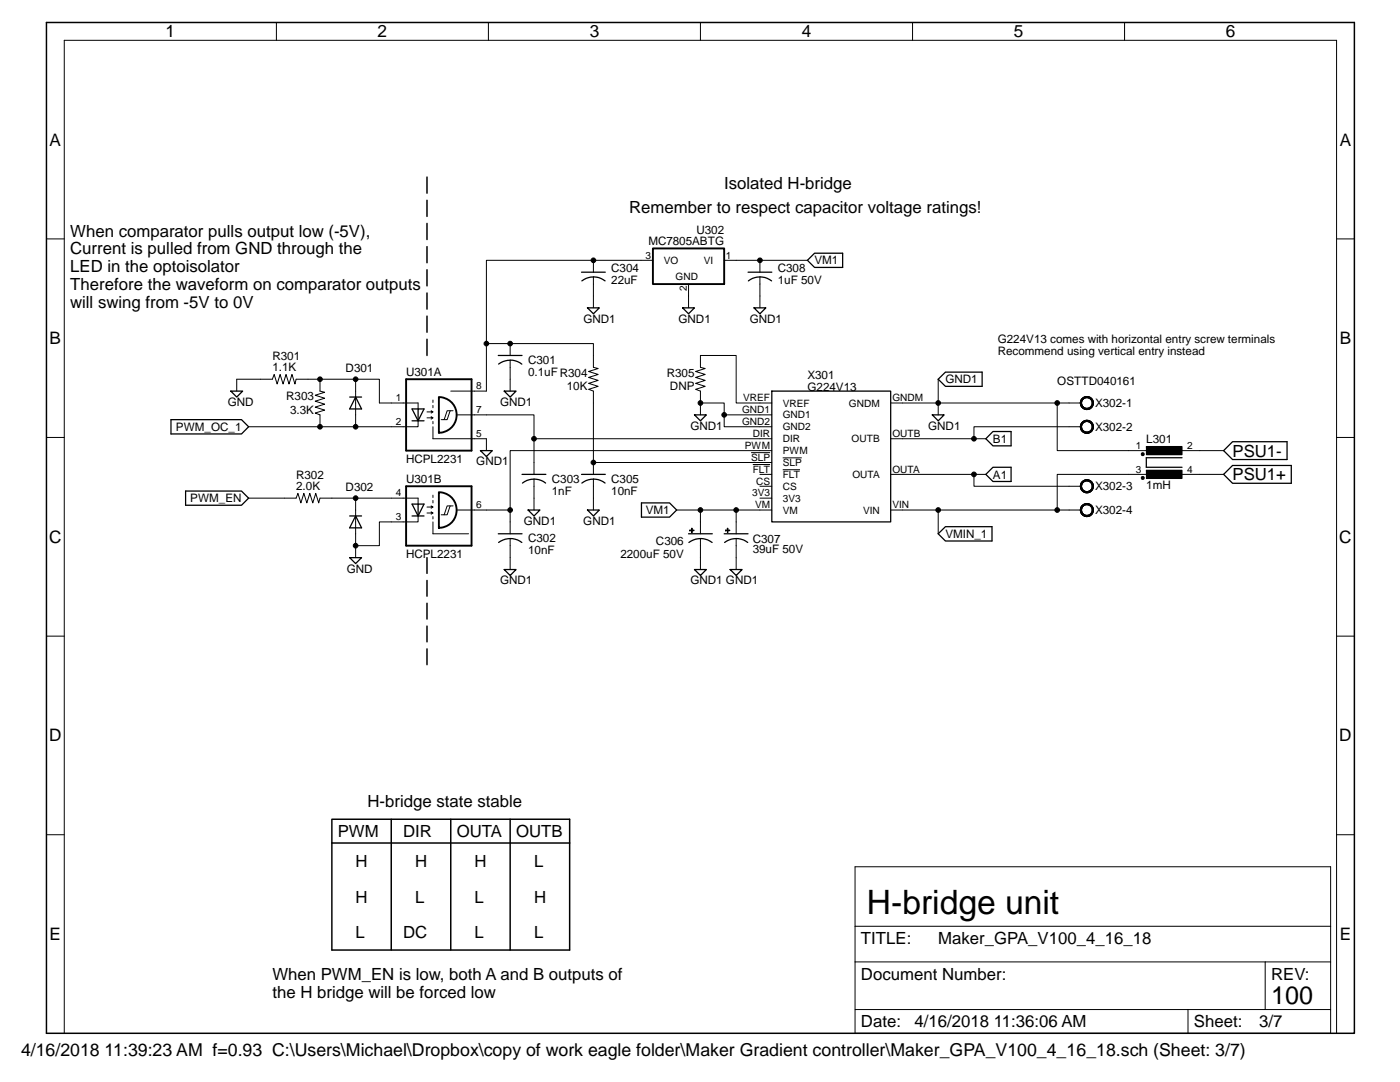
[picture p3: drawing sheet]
<svg xmlns="http://www.w3.org/2000/svg" width="279mm" height="216mm" viewBox="0 0 279 216" stroke-linecap="round" stroke-linejoin="round" font-family="sans-serif">
<g fill="none" stroke="#000" stroke-width=".3">
<path d="M9.3 4.5h261v201.7h-261zM85.2 35.3v3.2M85.2 40v3.2M85.2 44.6v3.2M85.2 49.2v3.2M85.2 53.8v3.2M85.2 58.5v3.2M85.2 63.1v3.2M85.2 67.7v3.2M85.2 111.3v3.1M85.2 115.8v3.2M85.2 120.4v3.1"/>
<path d="M85.2 124.9v3.2M85.2 129.5v3.1M66.2 168.2h47.5M66.2 163.5h47.5v26.1h-47.5zM78.1 163.5v26.1M90 163.5v26.1M101.8 163.5v26.1"/>
</g>
<g fill="none" stroke="#000" stroke-width=".2">
<path d="M55.2 4.5v3.5M97.5 4.5v3.5M139.8 4.5v3.5M182.1 4.5v3.5M224.4 4.5v3.5M9.3 47.7h3.5M118.4 51.9v2.4M118.4 55.3v6.1M130.3 51.9h-33.2v26.1h-7.1M137.4 56.7v4.7M144.5 51.9h16.6M151.7 51.9v2.4"/>
<path d="M151.7 55.3v6.1M266.7 47.7h3.6M63.9 75.7v2.3l.9 .3-1.9 .6 1.9 .6-1.9 .6 1.9 .5-1.9 .6 1.9 .6-1.9 .6 1 .4v2.4M63.9 75.7h-4.8l-.2 .9-.6-1.9-.6 1.9-.6-1.9-.6 1.9-.6-1.9-.6 1.9-.6-1.9-.3 1h-7.2v2.3M63.9 75.7h11.8v4.7h7.7v1.2M71 75.7v9.5M86.4 79.8v.5M97.1 68.6h4.7M101.8 68.6v2.3M101.8 71.9v6.1M101.8 68.6h16.6v4.7l1 .2-1.9 .6 1.9 .6-1.9 .6 1.9 .6-1.9 .6 1.9 .6-1.9 .6 .9 .3v14.3h35.6M187.2 75.7v4.7h-9.4"/>
<path d="M216.1 79.4a1.3 1.3 0 0 1 2 .5 1.3 1.3 0 0 1-.9 1.8 1.3 1.3 0 0 1-1.6-1.3h.2a1.07 1.07 0 0 1 1.5-1 1.07 1.07 0 0 1 .3 1.8 1.07 1.07 0 0 1-1.7-.5l-.1-.3h-.2v-.3zM9.3 87.3h3.5M49.6 99.4h9.5l.4-1 .5 2 .6-2 .6 2 .6-2 .6 2 .6-2 .6 2 .3-1h19.5v1.2M71 99.4v11.9M83.4 84v1.2h-33.8M86 82l.4 .2h-1.2M86 83.1l.4 .3h-1.2M86.4 82.2l-.4 .2M86.4 83.4l-.4 .2M86.4 85.2v2.3h10.7v2.4M86.4 80.9v.5M86.4 84.1v.5"/>
<path d="M86.4 98.8v.5M86.4 99.9v.5M89.8 82h-.6l-.6 1.7h-.5M90.4 82h-.6l-.6 1.7h-.6M91.2 82.8h15.4v4.7h47.4M106.6 87.5v7.2M106.6 95.6v6.2M118.4 92.3v2.4M118.4 95.6v6.2M139.8 80.4h4.7v4.8h9.5M144.5 82.8h9.5M149.9 90.3h3.8"/>
<path d="M150.2 92.7h3.5M151.7 99.4h2.3M151.7 94.7h2.3M151.7 97h2.3M154 80.4h-7.1v-9.5h-7.1v2.4l.9 .2-1.9 .6 1.9 .6-1.9 .6 1.9 .6-1.9 .6 1.9 .6-1.9 .6 1 .3v4.8M154 89.9h-52.2v16.6M156.2 91.4h3.8M156.2 93.7h3.5M177.8 87.5h18.9M177.8 94.7h18.9M194.4 94.7v2.3h21.3M211 80.4v9.5h19"/>
<path d="M215.7 85.2h-21.3v2.3M215.7 80.4h-28.5v2.4M216.1 84.1a1.3 1.3 0 0 1 2 .5 1.3 1.3 0 0 1-.9 1.8 1.3 1.3 0 0 1-1.6-1.2h.2a1.07 1.07 0 0 1 1.5-1.1 1.07 1.07 0 0 1 .3 1.8 1.07 1.07 0 0 1-1.7-.5l-.1-.2h-.2v-.4zM216.1 96a1.3 1.3 0 0 1 2 .5 1.3 1.3 0 0 1-.9 1.8 1.3 1.3 0 0 1-1.6-1.3h.2a1.07 1.07 0 0 1 1.5-1 1.07 1.07 0 0 1 .3 1.8 1.07 1.07 0 0 1-1.7-.5l-.1-.3h-.2v-.3zM228.8 89.1h7.1v1.6h-7.1zM228.8 89.1h.1M228.8 93.8h7.1v1.7h-7.1zM228.8 93.8h.1M230 94.7h-19v7.1h-23.8M234.7 89.9h9.5M234.7 94.7h9.5M266.7 87.3h3.6"/>
<path d="M83.4 103v1.1h-7.7v4.8h-4.7M86 100.9l.4 .3h-1.2M86 102.1l.4 .3h-1.2M86.4 103.1v.4M86.4 104.1v2.4h7.1M86.4 101.2l-.4 .2M86.4 102.4l-.4 .2M89.8 100.9h-.6l-.6 1.8h-.5M90.4 100.9h-.6l-.6 1.8h-.6M91.2 101.8h10.6M101.8 107.5v6.1M135 101.8h11.9"/>
<path d="M137.7 105.8h.8v.1h-.8zM137.7 105.8h.1M138 105.4h.2v.9h-.2zM138 105.4h.1M139.8 101.8v4.7M139.8 107.5v6.1M144.8 105.8h.8v.1h-.8zM144.8 105.8h.1M145.2 105.4h.1v.9h-.1zM145.2 105.4h.1M146.9 107.5v6.1M154 101.8h-7.1v4.7"/>
<path d="M177.8 101.8h9.4v4.7M211 101.8h4.7M216.1 100.7a1.3 1.3 0 0 1 2 .6 1.3 1.3 0 0 1-.9 1.8 1.3 1.3 0 0 1-1.6-1.3h.2a1.07 1.07 0 0 1 1.5-1 1.07 1.07 0 0 1 .3 1.8 1.07 1.07 0 0 1-1.7-.6l-.1-.2h-.2v-.4zM9.3 126.9h3.5M266.7 126.9h3.6M9.3 166.6h3.5M266.7 166.6h3.6M170.6 191.9h95M170.6 184.8h95M252.5 191.9v9.5M12.8 206.2v-198.2h253.9v198.2M237.1 201.4v4.8"/>
<path d="M237.1 201.4h15.4M252.5 201.4h13.1v4.8h-95v-4.8h66.5M265.6 201.4v-28.4h-95v28.4"/>
<circle cx="118.4" cy="51.9" r=".46"/>
<circle cx="151.7" cy="51.9" r=".46"/>
<circle cx="63.9" cy="75.7" r=".46"/>
<circle cx="71" cy="75.7" r=".46"/>
<circle cx="97.1" cy="68.6" r=".46"/>
<circle cx="101.8" cy="68.6" r=".46"/>
<circle cx="63.9" cy="85.2" r=".46"/>
<circle cx="71" cy="99.4" r=".46"/>
<circle cx="71" cy="85.2" r=".46"/>
<circle cx="106.6" cy="87.5" r=".46"/>
<circle cx="118.4" cy="92.3" r=".46"/>
<circle cx="139.8" cy="80.4" r=".46"/>
<circle cx="144.5" cy="82.8" r=".46"/>
<circle cx="187.2" cy="80.4" r=".46"/>
<circle cx="194.4" cy="87.5" r=".46"/>
<circle cx="194.4" cy="94.7" r=".46"/>
<circle cx="211" cy="80.4" r=".46"/>
<circle cx="228.1" cy="95.4" r=".31"/>
<circle cx="228.1" cy="90.6" r=".31"/>
<circle cx="71" cy="108.9" r=".46"/>
<circle cx="101.8" cy="101.8" r=".46"/>
<circle cx="139.8" cy="101.8" r=".46"/>
<circle cx="146.9" cy="101.8" r=".46"/>
<circle cx="187.2" cy="101.8" r=".46"/>
<circle cx="211" cy="101.8" r=".46"/>
</g>
<g fill="none" stroke="#000" stroke-width=".25">
<path d="M116.1 54.3h4.7M118.4 55.3l-1.4 .2-.9 .5M118.4 55.2l1 .2 1.4 .6M149.3 54.3h4.7M151.7 55.3l-1.5 .2-.8 .5M151.7 55.2l.9 .2 1.4 .6M161.1 51.9l1.5-1.4h5.6v2.9h-5.6zM46.1 78h2.3l-1.2 1.2zM69.8 79.2h2.4M71 79.2l1.2 2.4h-2.4zM99.4 70.9h4.8M100.6 78h2.4l-1.2 1.2z"/>
<path d="M101.8 71.9l-1.4 .3-.9 .4M101.8 71.9l1 .1 1.3 .7M117.2 61.4h2.4l-1.2 1.2zM136.2 61.4h2.4l-1.2 1.2zM150.5 61.4h2.3l-1.1 1.2zM154 78h23.8v26.1h-23.8zM187.2 75.7l1.5-1.4h7.3v2.8h-7.3zM34.1 83.7h14.1l1.4 1.5-1.4 1.4h-14.1zM37 98h11.2l1.4 1.4-1.4 1.4h-11.2zM82.2 84h2.4M83.4 81.6h-1.2l1.2 2.4 1.2-2.4h-1.2v2.4M95.9 89.9h2.4l-1.2 1.2z"/>
<path d="M104.2 94.7h4.7M104.3 96.4a3.7 3.7 0 0 1 4.6 0M116.1 94.7h4.7M116.1 96.4a3.7 3.7 0 0 1 4.7 0M138.6 82.8h2.4l-1.2 1.2zM186.1 82.8h2.3l-1.2 1.2zM196.7 94.7l1.5-1.5h3.6v2.9h-3.6zM198.2 86.1h3.6v2.9h-3.6l-1.5-1.5zM235.9 91.3h-7.1v1.9h7.1M244.2 94.7l1.8-1.8h11.7v3.5h-11.7zM244.2 89.9l1.8-1.8h10.9v3.6h-10.9zM69.8 103h2.4"/>
<path d="M69.8 111.3h2.4l-1.2 1.2zM71 103l1.2 2.3h-2.4zM82.2 103h2.4M83.4 100.6h-1.2l1.2 2.4 1.2-2.4h-1.2v2.4M99.4 106.5h4.8M99.5 108.2a3.8 3.8 0 0 1 4.6 0M100.6 113.6h2.4l-1.2 1.2zM105.4 101.8h2.4l-1.2 1.2zM117.2 101.8h2.4l-1.2 1.2zM128 100.4h5.6l1.4 1.4-1.4 1.4h-5.6zM137.4 106.5h4.8M137.5 108.2a3.8 3.8 0 0 1 4.6 0"/>
<path d="M138.6 113.6h2.4l-1.2 1.2zM144.5 106.5h4.8M144.6 108.2a3.8 3.8 0 0 1 4.6 0M145.7 113.6h2.4l-1.2 1.2zM187.2 106.5l1.5-1.4h9.3v2.9h-9.3z"/>
</g>
<path d="M130.3 49.6h14.2v7.1h-14.2zM81 75.7h13.1v14.2h-13.1zM87.6 79.2a3.6 3.6 0 0 1 3.5 3.6 3.6 3.6 0 0 1-3.5 3.5zM81 97h13.1v11.9h-13.1zM87.6 98.2a3.6 3.6 0 0 1 3.5 3.6 3.6 3.6 0 0 1-3.5 3.5z" fill="none" stroke="#000" stroke-width=".38"/>
<g fill="#000">
<path d="M216.1 79.4a1.3 1.3 0 0 1 2 .5 1.3 1.3 0 0 1-.9 1.8 1.3 1.3 0 0 1-1.6-1.3h.2a1.07 1.07 0 0 1 1.5-1 1.07 1.07 0 0 1 .3 1.8 1.07 1.07 0 0 1-1.7-.5l-.1-.3h-.2v-.3z" fill-rule="evenodd"/>
<path d="M216.1 79.4a1.3 1.3 0 0 1 2 .5 1.3 1.3 0 0 1-.9 1.8 1.3 1.3 0 0 1-1.6-1.3h.2a1.07 1.07 0 0 1 1.5-1 1.07 1.07 0 0 1 .3 1.8 1.07 1.07 0 0 1-1.7-.5l-.1-.3h-.2v-.3z" fill-rule="evenodd"/>
<path d="M216.1 79.4a1.3 1.3 0 0 1 2 .5 1.3 1.3 0 0 1-.9 1.8 1.3 1.3 0 0 1-1.6-1.3h.2a1.07 1.07 0 0 1 1.5-1 1.07 1.07 0 0 1 .3 1.8 1.07 1.07 0 0 1-1.7-.5l-.1-.3h-.2v-.3z" fill-rule="evenodd"/>
<path d="M216.1 84.1a1.3 1.3 0 0 1 2 .5 1.3 1.3 0 0 1-.9 1.8 1.3 1.3 0 0 1-1.6-1.2h.2a1.07 1.07 0 0 1 1.5-1.1 1.07 1.07 0 0 1 .3 1.8 1.07 1.07 0 0 1-1.7-.5l-.1-.2h-.2v-.4z" fill-rule="evenodd"/>
<path d="M216.1 84.1a1.3 1.3 0 0 1 2 .5 1.3 1.3 0 0 1-.9 1.8 1.3 1.3 0 0 1-1.6-1.2h.2a1.07 1.07 0 0 1 1.5-1.1 1.07 1.07 0 0 1 .3 1.8 1.07 1.07 0 0 1-1.7-.5l-.1-.2h-.2v-.4z" fill-rule="evenodd"/>
<path d="M216.1 84.1a1.3 1.3 0 0 1 2 .5 1.3 1.3 0 0 1-.9 1.8 1.3 1.3 0 0 1-1.6-1.2h.2a1.07 1.07 0 0 1 1.5-1.1 1.07 1.07 0 0 1 .3 1.8 1.07 1.07 0 0 1-1.7-.5l-.1-.2h-.2v-.4z" fill-rule="evenodd"/>
<path d="M216.1 96a1.3 1.3 0 0 1 2 .5 1.3 1.3 0 0 1-.9 1.8 1.3 1.3 0 0 1-1.6-1.3h.2a1.07 1.07 0 0 1 1.5-1 1.07 1.07 0 0 1 .3 1.8 1.07 1.07 0 0 1-1.7-.5l-.1-.3h-.2v-.3z" fill-rule="evenodd"/>
<path d="M216.1 96a1.3 1.3 0 0 1 2 .5 1.3 1.3 0 0 1-.9 1.8 1.3 1.3 0 0 1-1.6-1.3h.2a1.07 1.07 0 0 1 1.5-1 1.07 1.07 0 0 1 .3 1.8 1.07 1.07 0 0 1-1.7-.5l-.1-.3h-.2v-.3z" fill-rule="evenodd"/>
<path d="M216.1 96a1.3 1.3 0 0 1 2 .5 1.3 1.3 0 0 1-.9 1.8 1.3 1.3 0 0 1-1.6-1.3h.2a1.07 1.07 0 0 1 1.5-1 1.07 1.07 0 0 1 .3 1.8 1.07 1.07 0 0 1-1.7-.5l-.1-.3h-.2v-.3z" fill-rule="evenodd"/>
<path d="M216.1 100.7a1.3 1.3 0 0 1 2 .6 1.3 1.3 0 0 1-.9 1.8 1.3 1.3 0 0 1-1.6-1.3h.2a1.07 1.07 0 0 1 1.5-1 1.07 1.07 0 0 1 .3 1.8 1.07 1.07 0 0 1-1.7-.6l-.1-.2h-.2v-.4z" fill-rule="evenodd"/>
<path d="M216.1 100.7a1.3 1.3 0 0 1 2 .6 1.3 1.3 0 0 1-.9 1.8 1.3 1.3 0 0 1-1.6-1.3h.2a1.07 1.07 0 0 1 1.5-1 1.07 1.07 0 0 1 .3 1.8 1.07 1.07 0 0 1-1.7-.6l-.1-.2h-.2v-.4z" fill-rule="evenodd"/>
<path d="M216.1 100.7a1.3 1.3 0 0 1 2 .6 1.3 1.3 0 0 1-.9 1.8 1.3 1.3 0 0 1-1.6-1.3h.2a1.07 1.07 0 0 1 1.5-1 1.07 1.07 0 0 1 .3 1.8 1.07 1.07 0 0 1-1.7-.6l-.1-.2h-.2v-.4z" fill-rule="evenodd"/>
<circle cx="118.4" cy="51.9" r=".46"/>
<circle cx="151.7" cy="51.9" r=".46"/>
<circle cx="63.9" cy="75.7" r=".46"/>
<circle cx="71" cy="75.7" r=".46"/>
<circle cx="97.1" cy="68.6" r=".46"/>
<circle cx="101.8" cy="68.6" r=".46"/>
<circle cx="63.9" cy="85.2" r=".46"/>
<circle cx="71" cy="99.4" r=".46"/>
<circle cx="71" cy="85.2" r=".46"/>
<circle cx="106.6" cy="87.5" r=".46"/>
<circle cx="118.4" cy="92.3" r=".46"/>
<circle cx="139.8" cy="80.4" r=".46"/>
<circle cx="144.5" cy="82.8" r=".46"/>
<circle cx="187.2" cy="80.4" r=".46"/>
<circle cx="194.4" cy="87.5" r=".46"/>
<circle cx="194.4" cy="94.7" r=".46"/>
<circle cx="211" cy="80.4" r=".46"/>
<circle cx="228.1" cy="95.4" r=".31"/>
<circle cx="228.1" cy="90.6" r=".31"/>
<circle cx="71" cy="108.9" r=".46"/>
<circle cx="101.8" cy="101.8" r=".46"/>
<circle cx="139.8" cy="101.8" r=".46"/>
<circle cx="146.9" cy="101.8" r=".46"/>
<circle cx="187.2" cy="101.8" r=".46"/>
<circle cx="211" cy="101.8" r=".46"/>
</g>
<path d="M228.8 89.1h7.1v1.6h-7.1zM228.8 93.8h7.1v1.7h-7.1zM137.7 105.8h.8v.1h-.8zM138 105.4h.2v.9h-.2zM144.8 105.8h.8v.1h-.8zM145.2 105.4h.1v.9h-.1z" fill="#000"/>
<text font-size="6.7" x="173" y="182.5">H-bridge unit</text>
<text font-size="5" x="253.7" y="200.3">100</text>
<text font-size="3.5" x="4.2" y="210.7">4/16/2018 11:39:23 AM f=0.93 C:\Users\Michael\Dropbox\copy of work eagle folder\Maker Gradient controller\Maker_GPA_V100_4_16_18.sch (Sheet: 3/7)</text>
<g font-size="3.4">
<text x="33" y="7.5">1</text>
<text x="75.4" y="7.5">2</text>
<text x="117.7" y="7.5">3</text>
<text x="160" y="7.5">4</text>
<text x="202.3" y="7.5">5</text>
<text x="244.6" y="7.5">6</text>
<text x="9.9" y="29.1">A</text>
<text x="267.4" y="29.1">A</text>
<text x="9.9" y="68.7">B</text>
<text x="267.4" y="68.7">B</text>
<text x="9.8" y="108.3">C</text>
<text x="267.3" y="108.3">C</text>
<text x="9.8" y="148">D</text>
<text x="267.3" y="148">D</text>
<text x="9.9" y="187.6">E</text>
<text x="267.4" y="187.6">E</text>
</g>
<g font-size="3.3">
<text x="144.5" y="37.7">Isolated H-bridge</text>
<text x="14" y="47.2">When comparator pulls output low (-5V),</text>
<text x="125.6" y="42.4">Remember to respect capacitor voltage ratings!</text>
<text x="14" y="50.8">Current is pulled from GND through the</text>
<text x="14" y="54.3">LED in the optoisolator</text>
<text x="14" y="57.9">Therefore the waveform on comparator outputs</text>
<text x="14" y="61.4">will swing from -5V to 0V</text>
<text x="246" y="95.8">PSU1+</text>
<text x="246" y="91.1">PSU1-</text>
<text x="73.3" y="161.1">H-bridge state stable</text>
<text x="67.4" y="167">PWM</text>
<text x="80.5" y="167">DIR</text>
<text x="91.2" y="167">OUTA</text>
<text x="103" y="167">OUTB</text>
<text x="71" y="173">H</text>
<text x="82.8" y="173">H</text>
<text x="94.7" y="173">H</text>
<text x="106.6" y="173">L</text>
<text x="71" y="180.1">H</text>
<text x="82.8" y="180.1">L</text>
<text x="94.7" y="180.1">L</text>
<text x="106.6" y="180.1">H</text>
<text x="71" y="187.2">L</text>
<text x="80.5" y="187.2">DC</text>
<text x="94.7" y="187.2">L</text>
<text x="106.6" y="187.2">L</text>
<text x="171.8" y="188.4">TITLE:</text>
<text x="187.2" y="188.4">Maker_GPA_V100_4_16_18</text>
<text x="54.4" y="195.5">When PWM_EN is low, both A and B outputs of</text>
<text x="171.8" y="195.5">Document Number:</text>
<text x="253.7" y="195.5">REV:</text>
<text x="54.4" y="199.1">the H bridge will be forced low</text>
<text x="171.8" y="205">Date:</text>
<text x="182.5" y="205">4/16/2018 11:36:06 AM</text>
<text x="238.3" y="205">Sheet:</text>
<text x="251.3" y="205">3/7</text>
</g>
<g font-size="2.3">
<text x="139" y="46.6">U302</text>
<text x="129.4" y="49">MC7805ABTG</text>
<text x="162.6" y="52.8">VM1</text>
<text x="122" y="54.3">C304</text>
<text x="122" y="56.7">22uF</text>
<text x="155.2" y="54.3">C308</text>
<text x="155.2" y="56.7">1uF 50V</text>
<text x="116.4" y="64.4">GND1</text>
<text x="135.4" y="64.4">GND1</text>
<text x="149.6" y="64.4">GND1</text>
<text x="54.4" y="71.9">R301</text>
<text x="199.1" y="68.4">G224V13 comes with horizontal entry screw terminals</text>
<text x="199.1" y="70.9">Recommend using vertical entry instead</text>
<text x="54.4" y="74">1.1K</text>
<text x="69" y="74.2">D301</text>
<text x="81" y="75.1">U301A</text>
<text x="105.4" y="75">0.1uFR304</text>
<text x="105.4" y="72.6">C301</text>
<text x="113.1" y="77.8">10K</text>
<text x="133.1" y="75.2">R305</text>
<text x="133.7" y="77.8">DNP</text>
<text x="161.1" y="75.7">X301</text>
<text x="188.7" y="76.5">GND1</text>
<text x="211" y="76.7">OSTTD040161</text>
<text x="45.5" y="81">GND</text>
<text x="57.1" y="79.9">R303</text>
<text x="57.9" y="82.6">3.3K</text>
<text x="99.8" y="81">GND1</text>
<text x="161.1" y="78">G224V13</text>
<text x="218.6" y="81.2">X302-1</text>
<text x="35.1" y="86">PWM_OC_1</text>
<text x="137.8" y="85.7">GND1</text>
<text x="185.2" y="85.7">GND1</text>
<text x="198.2" y="88.4">B1</text>
<text x="218.6" y="86">X302-2</text>
<text x="228.8" y="88.5">L301</text>
<text x="59.1" y="95.6">R302</text>
<text x="81" y="92.3">HCPL2231</text>
<text x="95.1" y="92.9">GND1</text>
<text x="198.2" y="95.5">A1</text>
<text x="38" y="100.2">PWM_EN</text>
<text x="59.1" y="97.7">2.0K</text>
<text x="69" y="97.9">D302</text>
<text x="81" y="96.4">U301B</text>
<text x="110.1" y="98.7">1nF</text>
<text x="110.1" y="96.3">C303</text>
<text x="122" y="98.7">10nF</text>
<text x="122" y="96.3">C305</text>
<text x="218.6" y="97.9">X302-3</text>
<text x="228.8" y="97.5">1mH</text>
<text x="104.5" y="104.7">GND1</text>
<text x="116.4" y="104.7">GND1</text>
<text x="128.9" y="102.6">VM1</text>
<text x="188.7" y="107.4">VMIN_1</text>
<text x="218.6" y="102.6">X302-4</text>
<text x="81" y="111.3">HCPL2231</text>
<text x="105.4" y="110.6">10nF</text>
<text x="105.4" y="108.2">C302</text>
<text x="123.8" y="111.4">2200uF 50V</text>
<text x="130.9" y="108.8">C306</text>
<text x="150.2" y="110.4">39uF 50V</text>
<text x="150.2" y="108.3">C307</text>
<text x="69.2" y="114.2">GND</text>
<text x="99.8" y="116.6">GND1</text>
<text x="137.8" y="116.6">GND1 GND1</text>
</g>
<g font-size="2">
<text x="128.8" y="51.6">3</text>
<text x="132.5" y="52.6">VO</text>
<text x="140.5" y="52.7">VI</text>
<text x="144.9" y="51.6">1</text>
<text x="134.8" y="56">GND</text>
<text x="137.1" y="58.1" transform="rotate(-90 137.1 58.1)">2</text>
<text x="95" y="77.7">8</text>
<text x="79" y="80.1">1</text>
<text x="95" y="82.5">7</text>
<text x="148.1" y="82.5">GND1</text>
<text x="148.3" y="80.1">VREF</text>
<text x="156.2" y="83.5">GND1</text>
<text x="156.2" y="81.1">VREF</text>
<text x="169.4" y="81.1">GNDM</text>
<text x="178.1" y="80.1">GNDM</text>
<text x="79" y="84.8">2</text>
<text x="95" y="87.2">5</text>
<text x="148.1" y="84.8">GND2</text>
<text x="148.7" y="89.6">PWM</text>
<text x="150.2" y="87.2">DIR</text>
<text x="156.2" y="85.9">GND2</text>
<text x="156.2" y="88.2">DIR</text>
<text x="170" y="88.2">OUTB</text>
<text x="178.1" y="87.2">OUTB</text>
<text x="226.7" y="89.6">1</text>
<text x="236.9" y="89.6">2</text>
<text x="149.9" y="91.9">SLP</text>
<text x="150.2" y="94.3">FLT</text>
<text x="156.2" y="90.6">PWM</text>
<text x="156.2" y="93">SLP</text>
<text x="156.2" y="95.4">FLT</text>
<text x="170.1" y="95.4">OUTA</text>
<text x="178.1" y="94.3">OUTA</text>
<text x="226.7" y="94.3">3</text>
<text x="236.9" y="94.3">4</text>
<text x="79" y="99.1">4</text>
<text x="95" y="101.5">6</text>
<text x="150.1" y="99.1">3V3</text>
<text x="150.7" y="101.5">VM</text>
<text x="150.9" y="96.7">CS</text>
<text x="156.2" y="97.7">CS</text>
<text x="156.2" y="100.1">3V3</text>
<text x="178.1" y="101.5">VIN</text>
<text x="79" y="103.8">3</text>
<text x="156.2" y="102.5">VM</text>
<text x="172.2" y="102.5">VIN</text>
</g>
</svg>
